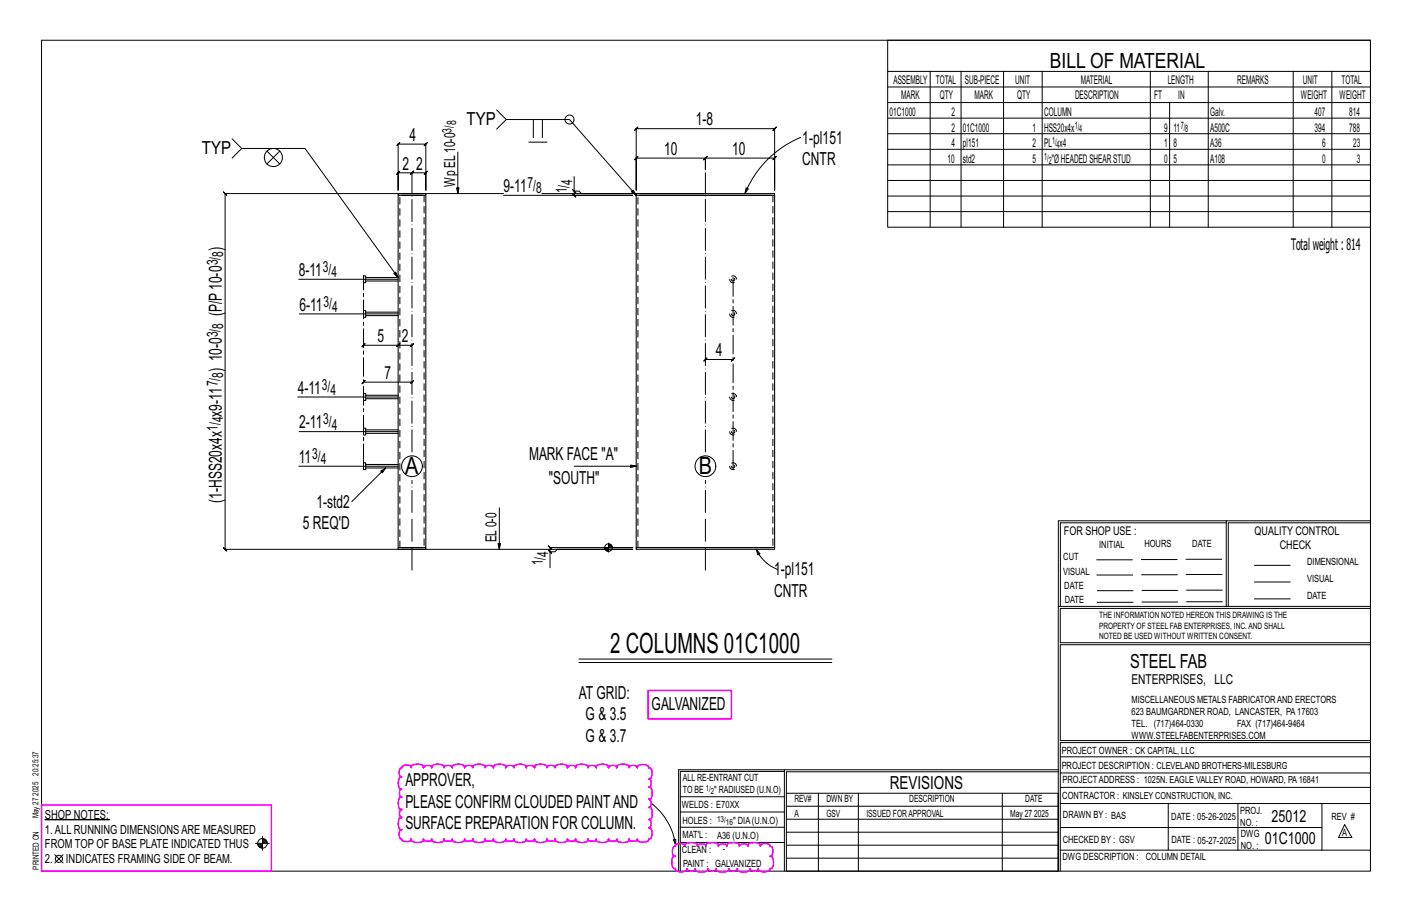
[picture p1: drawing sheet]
<svg xmlns="http://www.w3.org/2000/svg" width="432mm" height="279mm" viewBox="0 0 432 279" stroke-linecap="round" stroke-linejoin="round" font-family="sans-serif">
<path d="M13.8 250.5l19.6 .1z" fill="#000" stroke="#000" stroke-width=".31"/>
<g fill="none" stroke="#000" stroke-width=".31">
<path d="M12.7 12.3h406.4v254h-406.4zM271.5 12.3h147.6v57.2h-147.6zM151.9 33.6l2.9 2.9h19.4l20.4 23.2-1.5-1.1 .6-.5 .9 1.6M154.8 36.5l-2.9 3M163.1 36.5v5.6M165.9 36.5v5.6M194.6 39.3l-.5 .5 1-1-.5 .5h42.3l-.5 .5 1-1-.5 .5v18.8v-9.8l.5-.5-1 1 .5-.5h-21.2l.5-.5-1 1 .5-.5v3.5v-3.5l.5-.5-1 1 .5-.5h-21.1l.5-.5-1 1 .5-.5v9.8zM271.5 21.8h147.6M271.5 26.6h147.6M271.5 31.4h147.6M271.5 36.1h147.6M284.5 21.8v47.7"/>
<path d="M293.9 21.8v47.7M306.9 21.8v47.7M318.7 21.8v47.7M351.8 21.8v47.7M357.7 31.4v38.1M369.5 21.8v47.7M395.5 21.8v47.7M407.3 21.8v47.7M71 42.4l2.9 3h19.4l28.5 39.4-1.4-1.2 .6-.4 .8 1.6M73.9 45.4l-2.9 2.9M81.6 46.2l2 1.9 2-1.9M81.6 50.1l2-2 2 2"/>
<path d="M122.3 43.6l-.5 .5h8.4l-.5 .5 1-1-.5 .5v14v-5.3l.5-.5-1 1 .5-.5h-4.2l.5-.5-1 1 1-1-1 1 .5-.5h-4.2l.5-.5-1 1 .5-.5v5.3v-14l-.5 .5zM140 46.5v12.7l-.4-1.8h.8l-.4 1.8M154 59.2h-85.2l-.5-.5 1 1-.5-.5v108.7l-.5-.5 1 1-.5-.5h124.7h-23l-.8 .8h-1.5v4.9M161.7 43.5h5.5M165.7 59.2h50M175.1 57.9l1 1zM175.6 54v4.4h1.5l.7 .8h15.7M175.6 58.4v1.3l-.5-.5 1 1-.5-.5h17.9h-39.5M228.2 57.4l.7 .3-1.1 1.5zM244.8 42a31.6 31.6 0 0 0-17 17.2M271.5 40.9h147.6M271.5 45.6h147.6"/>
<path d="M271.5 50.4h147.6M271.5 55.2h147.6M271.5 59.9h147.6M271.5 64.7h147.6M91.4 85.4h30.4M91.5 96h30.3M111.2 116.8h14.8l-.5 .5 1-1-.5 .5M111.2 105.5h10.6l-.5 .5 1-1-1 1 1-1-.5 .5h4.2l-.5 .5 1-1-.5 .5M111.7 116.3l-1 1zM111.7 105l-1 1zM215.7 109.9h8.5l-.5 .5 1-1-.5 .5M216.2 109.4l-1 1z"/>
<path d="M91.1 121.4h30.7M91.5 131.9h30.3M91.4 142.5h30.4M117.9 143.1l-1.5 .9 .5 .6 1-1.5-10.3 10.3M152.7 155.2v12.7l-.4-1.7h.8l-.4 1.7M175.6 142.5h19l-1.8 .4v-.8l1.8 .4M375 159.8h-50.7v25.6M375 159.2h-51.3l-.1 107.1M419.1 159.2h-44.1v26.2M419.1 159.8h-43.5v25.6M167.7 168.2l1 1zM184.7 167.4h8.8h-25.3l-.5-.5 1 1-.5-.5v1.3"/>
<path d="M184.9 167.6h1.2M185 167.8h1.1M185.1 168h1M185.3 168.2h.8M185.6 168.5h.5M186.1 166v2.8M186.1 167.2h1.1M186.1 167h1.1M186.1 166.8h1M186.1 166.5h.8M186.1 166.3h.5M231.3 167.9l1.1 1.4-.6 .3z"/>
<path d="M231.3 167.9a11.7 11.7 0 0 0 6.5 6.2M335.4 171.1h10.9M335.4 175.8h11M349 171h11M349.1 175.7h11M362.7 171h10.9M362.7 175.6h11M383.6 172.8h11M383.6 177.9h11M323.7 185.4h95.4M335.5 184.1h11M335.5 180.6h11"/>
<path d="M349.2 184h11M349.2 180.5h11M362.9 180.4h10.9M362.9 184h10.9M383.6 183.1h11M419.1 186h-94.9v10.5h94.9M419.1 197.1h-94.9v29.3h94.9v.6h-94.9v39.3M177 201.5h77.4M177 202.5h77.4M239.9 235.8h-31.9v30.5M239.9 235.3h-32.4v31M323.6 235.3h-83.7v31"/>
<path d="M323.6 235.9h-83.1v6.6M324.2 236.3h94.9M324.2 231.4h94.9M78.2 257.8h4.2M78.8 258.1h1.5M78.9 258.3h1.4M79 258.5h1.3M79.2 258.8h1.1M79.5 259h.8M80.3 257.6h1.4M80.3 255.7v4.2M80.3 257.1h1.2"/>
<path d="M80.3 257.3h1.3M80.3 256.6h.8M80.3 256.8h1.1M199 245.4a19.6 19.6 0 0 1 7.6 12.9M205.9 256.7l.8-.1-.1 1.7zM208 252.9h31.9M208 257.5h31.9M208 243.6h31.9M208 248.2h31.9M240.5 242.5h83.1v23.8h-83.1zM240.5 258.4h83.1M240.5 254.4h83.1"/>
<path d="M240.5 250.4h83.1M240.5 246.5h83.1M250.3 242.5v23.8M262.5 242.5v23.8M306.5 242.5v23.8M324.2 253h80.1M324.2 245.6h94.9M324.2 259.9h94.9M324.2 240.7h94.9M357.3 245.6v14.3M378.6 245.6v14.3M404.3 245.6v14.3"/>
<path d="M411.2 252.1l2.2 3.9h-4zM16.8 261.3l2.5 2.5M19.3 261.3l-2.5 2.5M240.5 262.3h83.1"/>
<circle cx="174.2" cy="36.5" r="1.38"/>
<circle cx="83.6" cy="48.1" r="2.77"/>
<circle cx="126" cy="142.5" r="3.2"/>
<circle cx="215.7" cy="142.5" r="3.2"/>
<circle cx="186.1" cy="167.4" r="1.16"/>
<circle cx="80.3" cy="257.8" r="1.47"/>
<circle cx="18" cy="262.5" r="1.1"/>
</g>
<path d="M198.2 211.1h25.5v8.6h-25.5zM123.1 234.2a2.37 2.37 0 0 1 2.7 .3l-.1 .2v-.3a2.79 2.79 0 0 1 3.8 0v.3v-.2a1.86 1.86 0 0 1 2.5 0v.2v-.3a2.79 2.79 0 0 1 3.8 0v.3v-.2a1.86 1.86 0 0 1 2.5 0v.2v-.3a2.79 2.79 0 0 1 3.8 0v.3v-.2a1.86 1.86 0 0 1 2.5 0v.2v-.3a2.79 2.79 0 0 1 3.8 0v.3l-.1-.2a1.86 1.86 0 0 1 2.6 0v.2v-.3a2.79 2.79 0 0 1 3.8 0v.3l-.1-.2a1.86 1.86 0 0 1 2.6 0v.2l-.1-.3a2.79 2.79 0 0 1 3.9 0l-.1 .3v-.2a1.86 1.86 0 0 1 2.6 0v.2l-.1-.3a2.79 2.79 0 0 1 3.9 0l-.1 .3v-.2a1.86 1.86 0 0 1 2.6 0v.2l-.1-.3a2.79 2.79 0 0 1 3.9 0l-.1 .3v-.2a1.86 1.86 0 0 1 2.6 0l-.1 .2v-.3a2.79 2.79 0 0 1 3.8 0v.3v-.2a1.86 1.86 0 0 1 2.6 0l-.1 .2v-.3a2.79 2.79 0 0 1 3.8 0v.3v-.2a1.86 1.86 0 0 1 2.5 0v.2v-.3a2.79 2.79 0 0 1 3.8 0v.3v-.2a1.86 1.86 0 0 1 2.5 0v.2v-.3a2.56 2.56 0 0 1 3.5 0v.3h.3a2.52 2.52 0 0 1 0 3.5l-.3-.1h.2a1.83 1.83 0 0 1 0 2.5h-.2h.3a2.75 2.75 0 0 1 0 3.8l-.3-.1h.2a1.83 1.83 0 0 1 0 2.5h-.2h.3a2.75 2.75 0 0 1 0 3.8l-.3-.1h.2a1.83 1.83 0 0 1 0 2.5h-.2h.3a2.52 2.52 0 0 1 0 3.5l-.3-.1v.4a2.56 2.56 0 0 1-3.5 0v-.4v.3a1.86 1.86 0 0 1-2.5 0v-.3v.4a2.79 2.79 0 0 1-3.8 0v-.4v.3a1.86 1.86 0 0 1-2.5 0v-.3v.4a2.79 2.79 0 0 1-3.8 0v-.4l.1 .3a1.86 1.86 0 0 1-2.6 0v-.3v.4a2.79 2.79 0 0 1-3.8 0v-.4l.1 .3a1.86 1.86 0 0 1-2.6 0v-.3l.1 .4a2.79 2.79 0 0 1-3.9 0l.1-.4v.3a1.86 1.86 0 0 1-2.6 0v-.3l.1 .4a2.79 2.79 0 0 1-3.9 0l.1-.4v.3a1.86 1.86 0 0 1-2.6 0v-.3l.1 .4a2.79 2.79 0 0 1-3.9 0l.1-.4v.3a1.86 1.86 0 0 1-2.6 0l.1-.3v.4a2.79 2.79 0 0 1-3.8 0v-.4v.3a1.86 1.86 0 0 1-2.6 0l.1-.3v.4a2.79 2.79 0 0 1-3.8 0v-.4v.3a1.86 1.86 0 0 1-2.5 0v-.3v.4a2.79 2.79 0 0 1-3.8 0v-.4v.3a1.86 1.86 0 0 1-2.5 0v-.3v.4a2.79 2.79 0 0 1-3.8 0v-.4v.3a1.86 1.86 0 0 1-2.5 0v-.3v.4a2.79 2.79 0 0 1-3.8 0v-.4l.1 .3a2.09 2.09 0 0 1-2.9 0v-.3h-.3a2.06 2.06 0 0 1 0-2.8h.3l-.4 .1a2.75 2.75 0 0 1 0-3.8h.4h-.2a1.83 1.83 0 0 1 0-2.5h.2l-.4 .1a2.75 2.75 0 0 1 0-3.8h.4h-.2a1.83 1.83 0 0 1 0-2.5h.2l-.4 .1a2.75 2.75 0 0 1 0-3.8h.4l-.3 .1a2.06 2.06 0 0 1 0-2.9h.3zM12.7 246.1h70.3v20.2h-70.3zM205.9 258.9l.6-.2v-.3a2.14 2.14 0 0 1 2.9 0v.3v-.4a2.85 2.85 0 0 1 3.9 0v.4v-.2a1.9 1.9 0 0 1 2.6 0l-.1 .2v-.4a2.85 2.85 0 0 1 3.9 0v.4v-.2a1.9 1.9 0 0 1 2.6 0v.2l-.1-.4a2.85 2.85 0 0 1 4 0l-.1 .4v-.2a1.9 1.9 0 0 1 2.6 0v.2v-.4a2.85 2.85 0 0 1 3.9 0l-.1 .4v-.3a2.14 2.14 0 0 1 3 0l-.1 .3h.3a2.24 2.24 0 0 1 0 3.1l-.3-.1h.4a2.74 2.74 0 0 1 0 3.8h-.4l.1 .3a2.61 2.61 0 0 1-3.6 0v-.3v.2a1.9 1.9 0 0 1-2.6 0v-.2l.1 .3a2.85 2.85 0 0 1-4 0l.1-.3v.2a1.9 1.9 0 0 1-2.6 0v-.2v.3a2.85 2.85 0 0 1-3.9 0l.1-.3v.2a1.9 1.9 0 0 1-2.6 0v-.2v.3a2.85 2.85 0 0 1-3.9 0v-.3l.1 .2a1.9 1.9 0 0 1-2.7 0l.1-.2v.3a2.61 2.61 0 0 1-3.6 0v-.3h-.3a2.74 2.74 0 0 1 0-3.8h.3l-.3 .1a2.22 2.22 0 0 1-.3-2.9z" fill="none" stroke="#f0f" stroke-width=".5"/>
<g fill="none" stroke="#000" stroke-width=".32">
<path d="M121.8 59.2h8.4v.5h-8.4zM121.8 59.7v107.7M122.8 59.7h6.4M130.2 59.7v107.7M194.6 59.2h42.3v.5h-42.3zM194.6 59.7v107.7M195.6 59.7h40.2M236.9 59.7v107.7M111.2 94.9h.6v2.1h-.6zM111.2 84.3h.6v2.1h-.6zM111.8 96.5h10M111.8 95.4h10"/>
<path d="M111.8 85.9h10M111.8 84.8h10M111.2 130.9h.6v2.1h-.6zM111.2 120.3h.6v2.1h-.6zM111.8 131.4h10M111.8 132.5h10M111.8 121.9h10M111.8 120.8h10M111.2 141.5h.6v2.1h-.6zM111.8 142h10M111.8 143.1h10M121.8 167.4h8.4v.5h-8.4z"/>
<path d="M122.8 167.4h6.4M194.6 167.4h42.3v.5h-42.3zM195.6 167.4h40.2"/>
</g>
<g fill="none" stroke="#000" stroke-width=".31" stroke-dasharray="2 1.4">
<path d="M129.7 59.7v107.7M236.4 59.7v107.7M122.3 167.4v-107.7M195.1 167.4v-107.7"/>
<circle cx="224.2" cy="85.4" r=".53"/>
<circle cx="224.2" cy="96" r=".53"/>
<circle cx="224.2" cy="96" r="1.06"/>
<circle cx="224.2" cy="85.4" r="1.06"/>
<circle cx="224.2" cy="131.9" r="1.06"/>
<circle cx="224.2" cy="121.4" r="1.06"/>
<circle cx="224.2" cy="131.9" r=".53"/>
<circle cx="224.2" cy="121.4" r=".53"/>
<circle cx="224.2" cy="142.5" r=".53"/>
<circle cx="224.2" cy="142.5" r="1.06"/>
</g>
<path d="M126 138.2v-85.4M215.7 138.2v-85.4M126 174.3v-27.4M215.7 174.3v-27.4" fill="none" stroke="#000" stroke-width=".31" stroke-dasharray="6.8 1 0 1"/>
<path d="M224.2 84.8v58.8M111.2 141.5v-57.2" fill="none" stroke="#000" stroke-width=".31" stroke-dasharray="5.8 1 1 1"/>
<text font-size="8.6" x="186.6" y="199.5">2 COLUMNS 01C1000</text>
<g font-size="7.3">
<text x="123.9" y="144.9">A</text>
<text x="213.7" y="144.9">B</text>
</g>
<text font-size="6.4" x="321.1" y="20.7">BILL OF MATERIAL</text>
<text font-size="5.9" x="345.6" y="204.1">STEEL FAB</text>
<g font-size="5.5">
<text x="142.7" y="38.3">TYP</text>
<text x="212.8" y="38.3">1-8</text>
<text x="61.8" y="47.2">TYP</text>
<text x="125.3" y="43.1">4</text>
<text x="203.1" y="47.3">10</text>
<text x="223.9" y="47.3">10</text>
<text x="245.4" y="43.9">1-pl151</text>
<text x="123.1" y="51.8">2</text>
<text x="127.3" y="51.8">2</text>
<text x="245.4" y="50.4">CNTR</text>
<text x="154" y="58.7">9-11</text>
<text x="67.8" y="76.8" transform="rotate(-90 67.8 76.8)">)</text>
<text x="91.4" y="84.4">8-11</text>
<text x="91.5" y="95">6-11</text>
<text x="67.8" y="96.7" transform="rotate(-90 67.8 96.7)">(P/P10-0</text>
<text x="115.4" y="104.6">5</text>
<text x="122.8" y="104.6">2</text>
<text x="67.8" y="113.8" transform="rotate(-90 67.8 113.8)">) 10-0</text>
<text x="218.9" y="108.9">4</text>
<text x="117.6" y="115.8">7</text>
<text x="91.1" y="120.4">4-11</text>
<text x="67.8" y="127.4" transform="rotate(-90 67.8 127.4)">x9-11</text>
<text x="91.5" y="130.9">2-11</text>
<text x="91.4" y="141.5">11</text>
<text x="161.8" y="140.5">MARK FACE &quot;A&quot;</text>
<text x="167.9" y="147.8">&quot;SOUTH&quot;</text>
<text x="67.8" y="153.6" transform="rotate(-90 67.8 153.6)">(1-HSS20x4x</text>
<text x="96.8" y="155.3">1-std2</text>
<text x="92.6" y="161.8">5 REQ'D</text>
<text x="236.7" y="175.9">1-pl151</text>
<text x="236.7" y="182.4">CNTR</text>
<text x="177" y="213.7">AT GRID:</text>
<text x="179.1" y="220.2">G &amp; 3.5</text>
<text x="199.3" y="217.2">GALVANIZED</text>
<text x="179.1" y="226.7">G &amp; 3.7</text>
<text x="124" y="240.3">APPROVER,</text>
<text x="272.2" y="241.1">REVISIONS</text>
<text x="124" y="246.9">PLEASE CONFIRM CLOUDED PAINTAND</text>
<text x="124" y="253.4">SURFACE PREPARATION FOR COLUMN.</text>
</g>
<g font-size="5.1">
<text x="388.9" y="251.3">25012</text>
<text x="386.8" y="258.1">01C1000</text>
</g>
<text font-size="4.9" x="394.8" y="76.4">Totalweight : 814</text>
<g font-size="4.7">
<text x="139.2" y="57.1" transform="rotate(-90 139.2 57.1)">Wp EL10-0</text>
<text x="161.3" y="57.5">7/</text>
<text x="164" y="59.1">8</text>
<text x="173.3" y="59.1" transform="rotate(-90 173.3 59.1)">1/</text>
<text x="175" y="56.5" transform="rotate(-90 175 56.5)">4</text>
<text x="66.6" y="81.2" transform="rotate(-90 66.6 81.2)">3/</text>
<text x="68.3" y="78.5" transform="rotate(-90 68.3 78.5)">8</text>
<text x="98.7" y="83.1">3/</text>
<text x="101.4" y="84.8">4</text>
<text x="98.9" y="93.7">3/</text>
<text x="101.5" y="95.4">4</text>
<text x="68.3" y="100.5" transform="rotate(-90 68.3 100.5)">8</text>
<text x="66.6" y="103.1" transform="rotate(-90 66.6 103.1)">3/</text>
<text x="66.6" y="118.1" transform="rotate(-90 66.6 118.1)">7/</text>
<text x="68.3" y="115.5" transform="rotate(-90 68.3 115.5)">8</text>
<text x="98.4" y="119.1">3/</text>
<text x="101" y="120.8">4</text>
<text x="66.6" y="131.7" transform="rotate(-90 66.6 131.7)">1/</text>
<text x="68.3" y="129.1" transform="rotate(-90 68.3 129.1)">4</text>
<text x="98.9" y="129.7">3/</text>
<text x="101.5" y="131.4">4</text>
<text x="95.5" y="140.3">3/</text>
<text x="98.1" y="141.9">4</text>
<text x="151.9" y="165.8" transform="rotate(-90 151.9 165.8)">EL0-0</text>
<text x="166" y="172.8" transform="rotate(-90 166 172.8)">1/</text>
<text x="167.6" y="170.2" transform="rotate(-90 167.6 170.2)">4</text>
</g>
<text font-size="4.2" x="346" y="209.1">ENTERPRISES, LLC</text>
<g font-size="4">
<text x="138.1" y="40.5" transform="rotate(-90 138.1 40.5)">3/</text>
<text x="139.5" y="38.3" transform="rotate(-90 139.5 38.3)">8</text>
</g>
<g font-size="3.8">
<text x="13.8" y="250.3">SHOP NOTES:</text>
<text x="13.8" y="254.8">1.ALL RUNNING DIMENSIONSARE MEASURED</text>
<text x="13.8" y="263.9">2.</text>
<text x="13.8" y="259.3">FROM TOP OF BASE PLATE INDICATED THUS</text>
<text x="20.2" y="263.9">INDICATES FRAMING SIDE OF BEAM.</text>
</g>
<g font-size="3.7">
<text x="273.2" y="25.6">ASSEMBLY</text>
<text x="286.2" y="25.6">TOTAL</text>
<text x="295.1" y="25.6">SUB-PIECE</text>
<text x="310.4" y="25.6">UNIT</text>
<text x="330.5" y="25.6">MATERIAL</text>
<text x="357.1" y="25.6">LENGTH</text>
<text x="378.3" y="25.6">REMARKS</text>
<text x="398.4" y="25.6">UNIT</text>
<text x="410.2" y="25.6">TOTAL</text>
<text x="272.1" y="35.5">01C1000</text>
<text x="275.6" y="30.4">MARK</text>
<text x="287.4" y="30.4">QTY</text>
<text x="290.9" y="35.5">2</text>
<text x="298" y="30.4">MARK</text>
<text x="311" y="30.4">QTY</text>
<text x="319.3" y="35.5">COLUMN</text>
<text x="328.7" y="30.4">DESCRIPTION</text>
<text x="353" y="30.4">FT</text>
<text x="360.3" y="30.4">IN</text>
<text x="370.1" y="35.5">Galv.</text>
<text x="397.8" y="30.4">WEIGHT</text>
<text x="402" y="35.5">407</text>
<text x="409.6" y="30.4">WEIGHT</text>
<text x="412.6" y="35.5">814</text>
<text x="290.9" y="40.2">2</text>
<text x="294.5" y="40.2">01C1000</text>
<text x="315.8" y="40.2">1</text>
<text x="319.3" y="40.2">HSS20x4x</text>
<text x="356" y="40.2">9</text>
<text x="358.9" y="40.2">11</text>
<text x="370.1" y="40.2">A500C</text>
<text x="402" y="40.2">394</text>
<text x="412.6" y="40.2">788</text>
<text x="290.9" y="45">4</text>
<text x="294.5" y="45">pl151</text>
<text x="315.8" y="45">2</text>
<text x="319.3" y="45">PL x4</text>
<text x="356" y="45">1</text>
<text x="358.9" y="45">8</text>
<text x="370.1" y="45">A36</text>
<text x="404.3" y="45">6</text>
<text x="413.8" y="45">23</text>
<text x="289.8" y="49.7">10</text>
<text x="294.5" y="49.7">std2</text>
<text x="315.8" y="49.7">5</text>
<text x="321.6" y="49.7">&quot;ØHEADEDSHEARSTUD</text>
<text x="356" y="49.7">0</text>
<text x="358.9" y="49.7">5</text>
<text x="370.1" y="49.7">A108</text>
<text x="404.3" y="49.7">0</text>
<text x="415" y="49.7">3</text>
<text x="325.3" y="163.4">FOR SHOP USE :</text>
<text x="383.7" y="163.4">QUALITY CONTROL</text>
<text x="391.4" y="167.8">CHECK</text>
</g>
<g font-size="3.1">
<text x="328.6" y="39.4">1/</text>
<text x="330" y="40.5">4</text>
<text x="361.1" y="39.4">7/</text>
<text x="362.5" y="40.5">8</text>
<text x="321.7" y="44.1">1/</text>
<text x="323.1" y="45.3">4</text>
<text x="319.3" y="48.9">1/</text>
<text x="320.7" y="50">2</text>
<text x="336.2" y="167.4">INITIAL</text>
<text x="350" y="167.1">HOURS</text>
<text x="364.6" y="167.2">DATE</text>
<text x="325.2" y="171.3">CUT</text>
<text x="399.8" y="172.8">DIMENSIONAL</text>
<text x="325.1" y="175.8">VISUAL</text>
<text x="399.8" y="177.9">VISUAL</text>
<text x="325.5" y="180">DATE</text>
<text x="325.7" y="184.4">DATE</text>
<text x="399.8" y="183.1">DATE</text>
<text x="346" y="215">MISCELLANEOUS METALS FABRICATORAND ERECTORS</text>
<text x="346" y="218.6">623 BAUMGARDNER ROAD, LANCASTER, PA17603</text>
<text x="346" y="225.8">WWW.STEELFABENTERPRISES.COM</text>
<text x="346" y="222.2">TEL. (717)464-0330</text>
<text x="378.3" y="222.2">FAX (717)464-9464</text>
<text x="324.7" y="230.5">PROJECT OWNER : CK CAPITAL, LLC</text>
<text x="208.8" y="238.8">ALL RE-ENTRANT CUT</text>
<text x="324.7" y="235.1">PROJECT DESCRIPTION : CLEVELAND BROTHERS-MILESBURG</text>
<text x="324.9" y="239.5">PROJECTADDRESS : 1025N. EAGLE VALLEY ROAD, HOWARD, PA16841</text>
<text x="208.8" y="242.5">TO BE</text>
<text x="218.4" y="242.5">&quot; RADIUSED (U.N.O)</text>
<text x="242.9" y="245.3">REV#</text>
<text x="252.7" y="245.3">DWN BY</text>
<text x="278.1" y="245.3">DESCRIPTION</text>
<text x="313.5" y="245.3">DATE</text>
<text x="324.9" y="244.2">CONTRACTOR : KINSLEY CONSTRUCTION, INC.</text>
<text x="208.5" y="247">WELDS : E70XX</text>
<text x="208.7" y="251.7">HOLES :</text>
<text x="224.2" y="251.8">&quot; DIA(U.N.O)</text>
<text x="242.9" y="249.9">A</text>
<text x="252.7" y="249.9">GSV</text>
<text x="264.9" y="249.9">ISSUED FORAPPROVAL</text>
<text x="309" y="249.9">May 27</text>
<text x="316.2" y="249.9">2025</text>
<text x="325.1" y="250">DRAWN BY : BAS</text>
<text x="358.2" y="250.5">DATE : 05-26-2025</text>
<text x="379.3" y="248.9">PROJ.</text>
<text x="407.2" y="250.5">REV #</text>
<text x="208.7" y="256.3">MAT'L :</text>
<text x="219.3" y="256.4">A36 (U.N.O)</text>
<text x="325" y="257.6">CHECKED BY : GSV</text>
<text x="358.3" y="257.7">DATE : 05-27-2025</text>
<text x="379.3" y="252.5">NO. :</text>
<text x="379.5" y="255.9">DWG</text>
<text x="410.5" y="255.5">A</text>
<text x="208.6" y="260.7">CLEAN :</text>
<text x="221.1" y="260.6">-</text>
<text x="324.9" y="262.9">DWG DESCRIPTION :</text>
<text x="350.4" y="263">COLUMN DETAIL</text>
<text x="379.5" y="259.5">NO. :</text>
<text x="208.9" y="265">PAINT : GALVANIZED</text>
</g>
<g font-size="2.7">
<text x="336.1" y="189">THE INFORMATION NOTED HEREON THIS DRAWING IS THE</text>
<text x="336.1" y="195.4">NOTED BE USED WITHOUT WRITTEN CONSENT.</text>
<text x="336.1" y="192.2">PROPERTY OF STEEL FAB ENTERPRISES, INC.AND SHALL</text>
</g>
<g font-size="2.6">
<text x="215.9" y="241.8">1/</text>
<text x="217.4" y="242.7">2</text>
<text x="219.3" y="251.1">13/</text>
<text x="222" y="252.1">16</text>
</g>
<g font-size="2.5">
<text x="11.7" y="237.1" transform="rotate(-90 11.7 237.1)">20:25:37</text>
<text x="11.8" y="243.3" transform="rotate(-90 11.8 243.3)">2025</text>
<text x="11.8" y="250.1" transform="rotate(-90 11.8 250.1)">May 27</text>
<text x="11.9" y="265.8" transform="rotate(-90 11.9 265.8)">PRINTED ON</text>
</g>
</svg>
